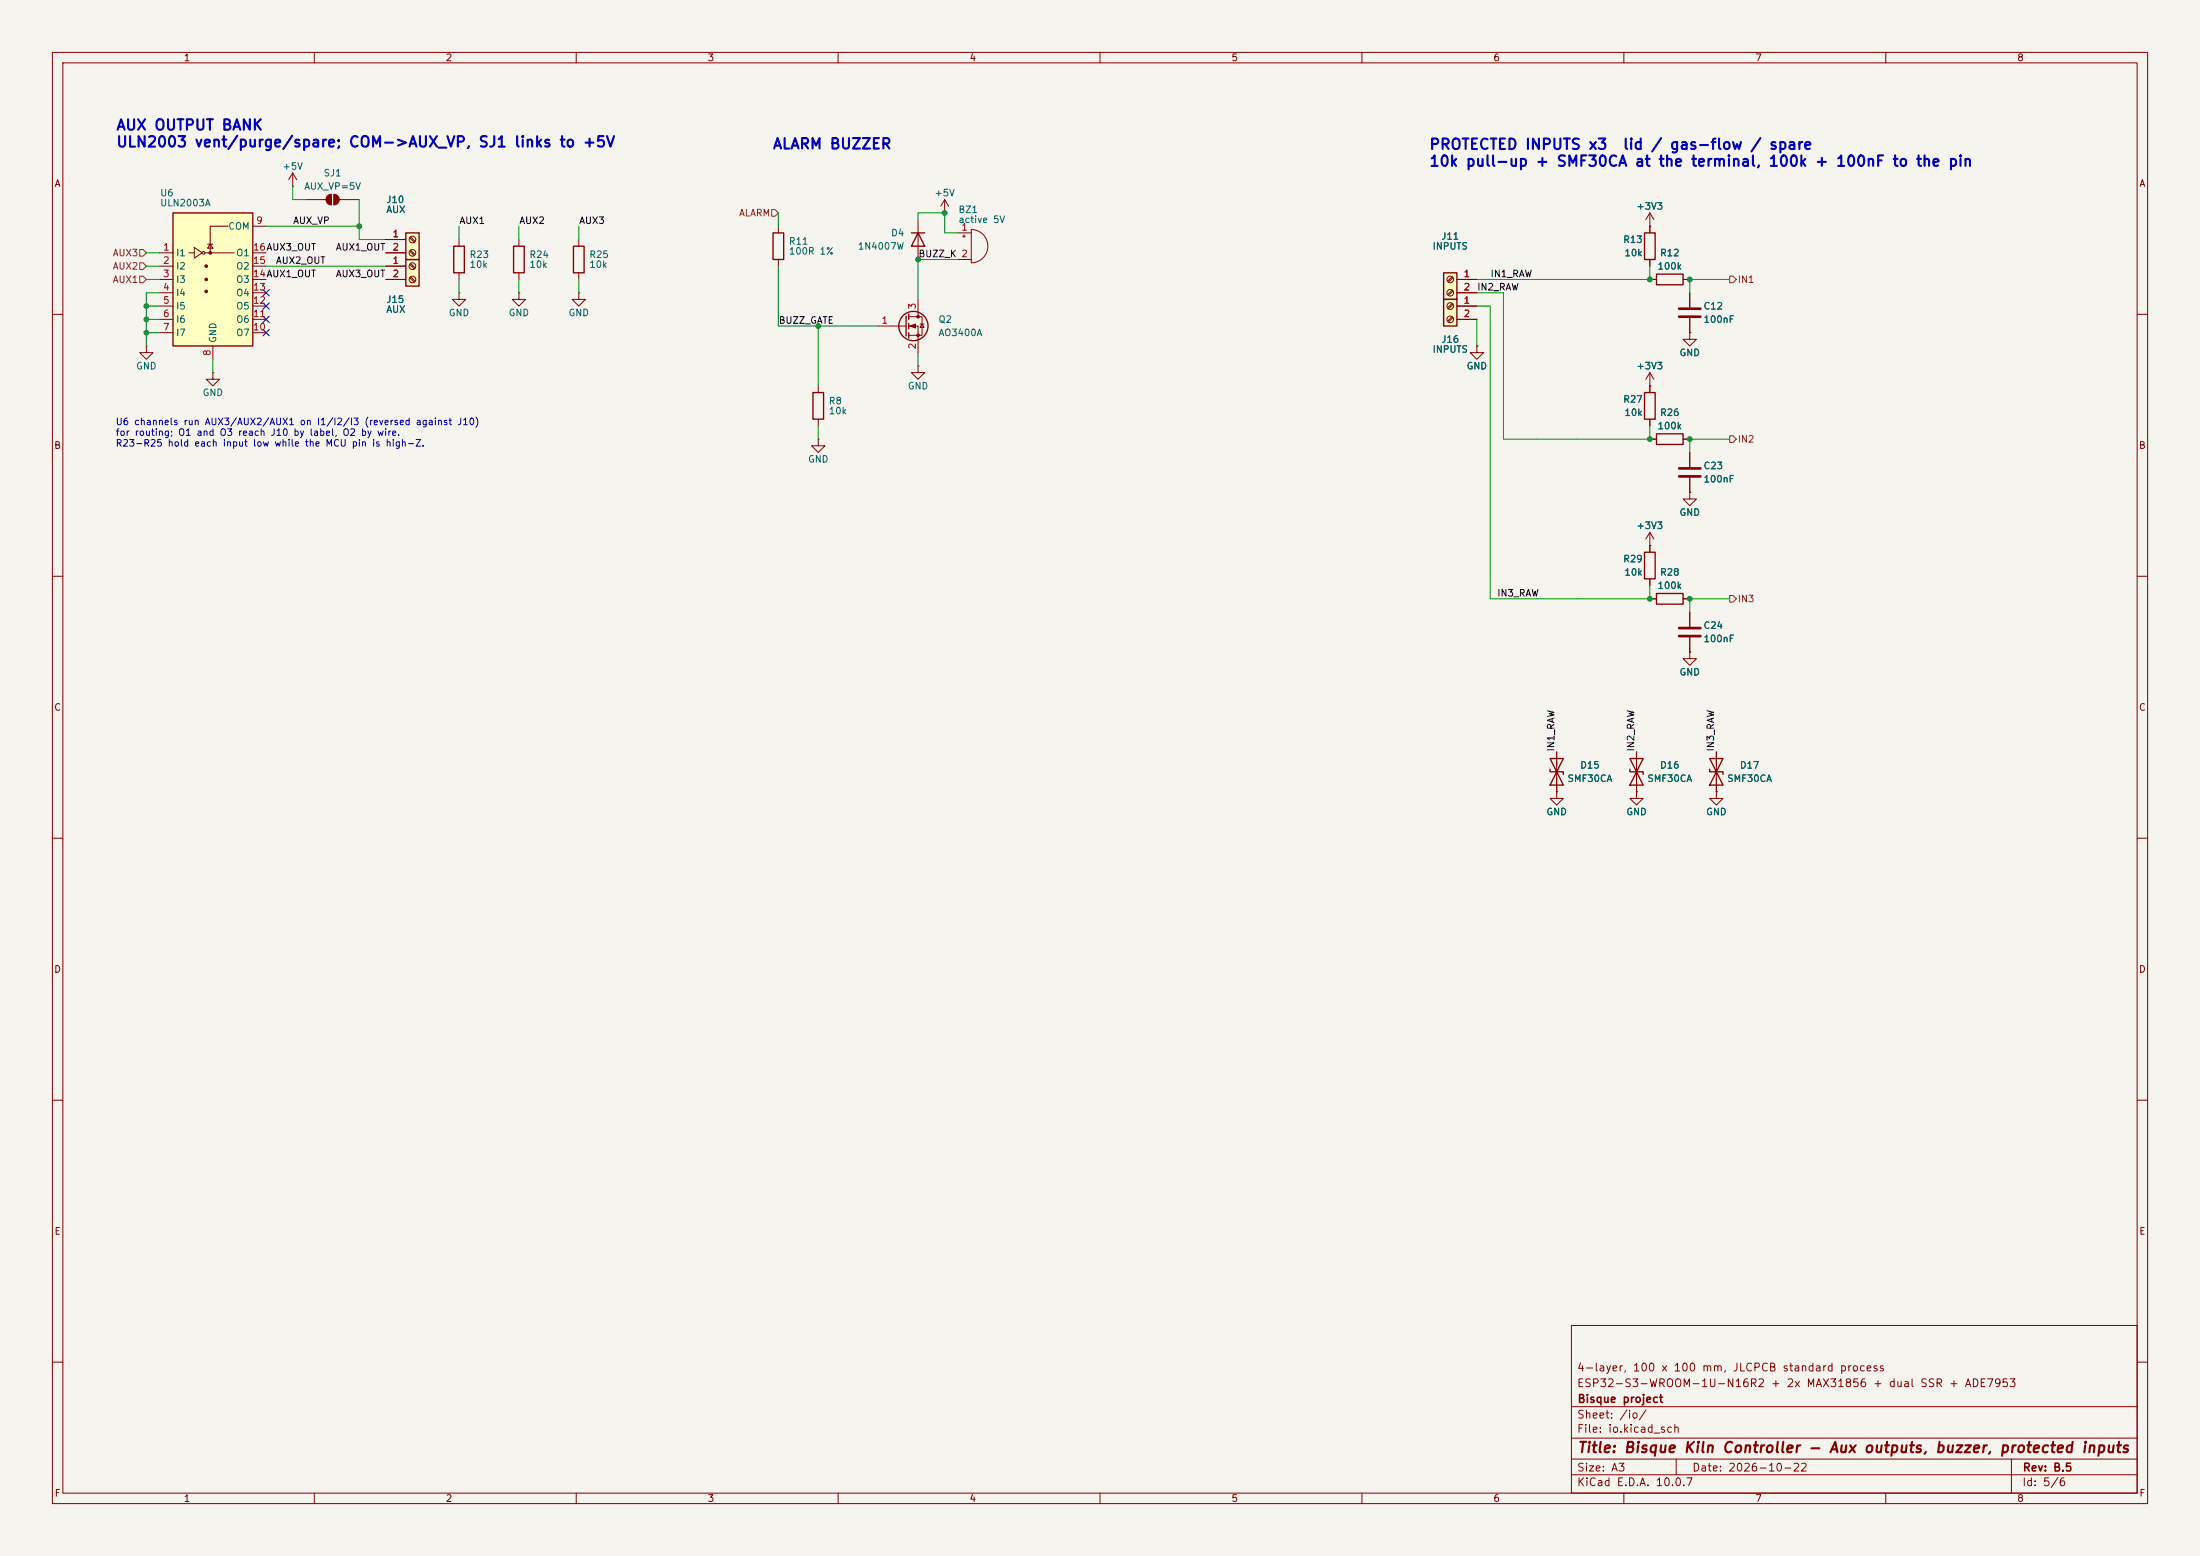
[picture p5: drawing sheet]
<svg xmlns="http://www.w3.org/2000/svg" width="420mm" height="297mm" viewBox="0 0 420 297" stroke-linecap="round" stroke-linejoin="round" font-family="sans-serif">
<path d="M0 0h420v297h-420z" fill="#f5f4ef" stroke="#f5f4ef" stroke-width=".19"/>
<g fill="none" stroke="#840000" stroke-width=".19">
<path d="M10 10h400v277h-400zM12 12h396v273h-396zM60 10v2M110 10v2M160 10v2M210 10v2M260 10v2M310 10v2M360 10v2M175.3 57.2v3.3M315 43.2h.1M315 40.6v3.9"/>
<path d="M315 49.5v1.3M315 53.3h1.2M315 40.6l-.8 1.3M315 40.6l.7 1.3M321.3 53.3h1.3M10 60h2M27.9 66v1.3h1.3l-1.3 1.3-1.2-1.3h1.2M27.9 66h.1M167.6 62.2h5.4M173.5 60.5h2.5v3.5h-2.5M173.5 62.2h1.8v5.1M175.3 69.9v1.2h1.2l-1.2 1.3-1.3-1.3h1.3"/>
<path d="M175.3 69.9h.1M175.6 61.8h.8M176 61.8l.4 .7h-.8zM281.9 66v1.3h1.3l-1.3 1.3-1.2-1.3h1.2M281.9 66h.1M315 73.7h.1M315 71.1v3.8M315 71.1l-.8 1.3M315 71.1l.7 1.3M408 60h2M315 80v1.3M322.6 94v1.3h1.2l-1.2 1.2-1.3-1.2h1.3"/>
<path d="M322.6 94h.1M10 110h2M322.6 116.8v2.8M408 110h2M322.6 121.7v2.8M10 160h2M327.7 143.5v7.6M408 160h2M10 210h2M408 210h2M300 253h108v32h-108zM10 260h2"/>
<path d="M300 278.5h108M300 274.5h108M300 268.5h108M320 278.5v3M384 278.5v6.5M408 260h2M60 285v2M110 285v2M160 285v2M210 285v2M260 285v2M300 281.5h108"/>
<path d="M310 285v2M360 285v2"/>
</g>
<g fill="none" stroke="#840000" stroke-width=".25">
<path d="M173.5 59.9v1.1M313.9 44.5h2.1v5h-2.1zM316.2 52.3h5.1v2.1h-5.1zM173 60.3v3.8M173.5 61.7v1M173.5 63.5v1M313.9 74.9h2.1v5.1h-2.1zM326.4 144.8h2.5l-2.5 5.1h2.5zM326.4 146.8v.5h2.5v.5"/>
<circle cx="174.4" cy="62.2" r="2.79"/>
</g>
<path d="M320.5 119.9h4.1M320.5 121.4h4.1" fill="none" stroke="#840000" stroke-width=".51"/>
<g fill="#840000" stroke="#840000" stroke-width=".19">
<path d="M173.7 62.2l1.1-.4v.8z"/>
<circle cx="175.3" cy="60.5" r=".25"/>
<circle cx="175.3" cy="64" r=".25"/>
</g>
<path d="M275.6 52.1h2.5v5.1h-2.5z" fill="#ffffc2"/>
<path d="M275.6 52.1h2.5v5.1h-2.5zM313.9 105.4h2.1v5.1h-2.1zM316.2 113.3h5.1v2h-5.1zM295.9 144.8h2.5l-2.5 5.1h2.5zM295.9 146.8v.5h2.5v.5M311.1 144.8h2.6l-2.6 5.1h2.6zM311.1 146.8v.5h2.6v.5" fill="none" stroke="#840000" stroke-width=".25"/>
<g fill="none" stroke="#840000" stroke-width=".19">
<path d="M277.2 52.8l-.8 .9M277.2 55.4l-.8 .8M277.4 53l-.9 .8M277.4 55.5l-.9 .9M278.1 53.3h3.8M278.1 55.9h3.8M315 104.1h.1M315 101.6v3.8M315 110.5v1.3M315 101.6l-.8 1.3M315 101.6l.7 1.3M315 114.3h1.2"/>
<path d="M321.3 114.3h1.3M297.2 151.1v1.3h1.2l-1.2 1.3-1.3-1.3h1.3M297.2 151.1h.1M297.2 143.5v7.6M312.4 151.1v1.3h1.3l-1.3 1.3-1.3-1.3h1.3M312.4 151.1h.1M312.4 143.5v7.6M327.7 151.1v1.3h1.2l-1.2 1.3-1.3-1.3h1.3M327.7 151.1h.1"/>
<circle cx="276.9" cy="53.3" r=".63"/>
<circle cx="276.9" cy="55.9" r=".63"/>
</g>
<path d="M275.6 57.2h2.5v5h-2.5z" fill="#ffffc2"/>
<path d="M86.6 47h2v5.1h-2zM98 47h2.1v5.1h-2.1zM109.5 47h2v5.1h-2zM275.6 57.2h2.5v5h-2.5z" fill="none" stroke="#840000" stroke-width=".25"/>
<g fill="none" stroke="#840000" stroke-width=".19">
<path d="M55.9 35.6h.1M55.9 33l-.8 1.3M55.9 33l.7 1.3M55.9 33v2.6M58.4 38.1h3.8M63.2 37.1v2M63.8 37.1v2M64.8 38.1h3.8M87.6 55.9v1.3h1.3l-1.3 1.2-1.2-1.2h1.2M87.6 55.9h.1M87.6 45.7v1.3M87.6 52.1v1.2"/>
<path d="M99.1 55.9v1.3h1.2l-1.2 1.2-1.3-1.2h1.3M99.1 55.9h.1M99.1 45.7v1.3M99.1 52.1v1.2M110.5 55.9v1.3h1.3l-1.3 1.2-1.3-1.2h1.3M110.5 55.9h.1M110.5 45.7v1.3M110.5 52.1v1.2M277.2 57.9l-.8 .9M277.4 58.1l-.9 .8M278.1 58.4h3.8M322.6 55.9v2.8"/>
<path d="M277.2 60.5l-.8 .8M277.4 60.6l-.9 .9M278.1 61h3.8M322.6 63.5v1.3h1.2l-1.2 1.2-1.3-1.2h1.3M322.6 63.5h.1M322.6 60.7v2.8M322.6 124.5v1.2h1.2l-1.2 1.3-1.3-1.3h1.3M322.6 124.5h.1"/>
<circle cx="276.9" cy="58.4" r=".63"/>
<circle cx="276.9" cy="61" r=".63"/>
</g>
<path d="M320.5 58.9h4.1M320.5 60.5h4.1" fill="none" stroke="#840000" stroke-width=".51"/>
<g fill="#840000" stroke="#840000" stroke-width=".19">
<path d="M62.5 37.4l.7-.3v2a1.02 1.02 0 0 1-.9-.6 1.02 1.02 0 0 1 .2-1.1z"/>
<path d="M63.8 37.1a1.02 1.02 0 0 1 1 1 1.02 1.02 0 0 1-1 1z"/>
</g>
<path d="M33 40.6h15.3v25.4h-15.3z" fill="#ffffc2"/>
<path d="M33 40.6h15.3v25.4h-15.3zM147.6 44.5h2v5h-2zM174 44.5h2.5M175.3 44.5l1.2 2.5h-2.5zM155.2 74.9h2v5.1h-2zM316.2 82.8h5.1v2h-5.1z" fill="none" stroke="#840000" stroke-width=".25"/>
<g fill="none" stroke="#840000" stroke-width=".19">
<path d="M180.3 38.1l-.7 1.3M180.3 38.1l.8 1.3M180.3 38.1v2.5M30.5 48.3h2.5M30.5 50.8h2.5M30.5 53.3h2.5M30.5 55.9h2.5M30.5 58.4h2.5M36.1 48.3h1M37.1 47.2l1.5 1.1-1.5 1zM39.1 48.3h5.6M39.6 46.6h1"/>
<path d="M40.1 46.6l.5 .8h-1zM43.6 43.2h-3.5v5.1M48.3 48.3h2.5M48.3 50.8h2.5M48.3 53.3h2.5M48.3 55.9h2.5M48.3 58.4h2.5M48.3 43.2h2.5M148.6 43.2v1.3M148.6 49.5v1.3M175.3 41.9v7.6M180.3 40.6h.1"/>
<path d="M182.9 44.5h2.5M182.9 49.5h2.5M183.8 45.1h.5M184 44.8v.5M185.4 43.8a3.2 3.2 0 0 1 3.2 3.2 3.2 3.2 0 0 1-3.2 3.2zM30.5 61h2.5M30.5 63.5h2.5M40.6 66v2.6M48.3 61h2.5M48.3 63.5h2.5M156.2 73.7v1.2M156.2 83.8v1.3h1.3l-1.3 1.3-1.3-1.3h1.3"/>
<path d="M156.2 83.8h.1M156.2 80v1.3M315 83.8h1.2M321.3 83.8h1.3M322.6 86.4v2.8M322.6 91.2v2.8"/>
<circle cx="38.9" cy="48.3" r=".25"/>
</g>
<g fill="#840000" stroke="#840000" stroke-width=".19">
<circle cx="39.4" cy="50.8" r=".25"/>
<circle cx="39.4" cy="53.3" r=".25"/>
<circle cx="39.4" cy="55.6" r=".25"/>
<circle cx="40.1" cy="48.3" r=".25"/>
</g>
<path d="M320.5 89.4h4.1M320.5 90.9h4.1" fill="none" stroke="#840000" stroke-width=".51"/>
<path d="M77.5 49.5h2.5v5.1h-2.5z" fill="#ffffc2"/>
<path d="M77.5 49.5h2.5v5.1h-2.5z" fill="none" stroke="#840000" stroke-width=".25"/>
<g fill="none" stroke="#840000" stroke-width=".19">
<path d="M73.7 50.8h3.8M73.7 53.3h3.8M78.2 50.5l.9 .8M78.2 53l.9 .8M78.4 50.3l.8 .8M78.4 52.8l.8 .9"/>
<circle cx="78.7" cy="50.8" r=".63"/>
<circle cx="78.7" cy="53.3" r=".63"/>
</g>
<path d="M77.5 44.5h2.5v5h-2.5z" fill="#ffffc2"/>
<path d="M77.5 44.5h2.5v5h-2.5z" fill="none" stroke="#840000" stroke-width=".25"/>
<g fill="none" stroke="#840000" stroke-width=".19">
<path d="M73.7 45.7h3.8M73.7 48.3h3.8M73.7 50.8h3.8M73.7 53.3h3.8M78.2 45.4l.9 .8M78.2 47.9l.9 .9M78.4 45.2l.8 .9M78.4 47.8l.8 .8M278.1 53.3h3.8M278.1 58.4h3.8M278.1 55.9h3.8M315 43.2h.1"/>
<path d="M315 43.2v1.3M315 49.5v1.3M315 53.3h1.2M321.3 53.3h1.3M322.6 55.9v2.8M40.6 71.1v1.3h1.3l-1.3 1.3-1.2-1.3h1.2M40.6 71.1h.1M278.1 61h3.8M281.9 66h.1M315 73.7h.1M315 73.7v1.2M322.6 63.5h.1"/>
<path d="M322.6 60.7v2.8M315 80v1.3M315 83.8h1.2M321.3 83.8h1.3M322.6 94h.1M322.6 86.4v2.8M322.6 91.2v2.8M315 104.1h.1M315 104.1v1.3M315 110.5v1.3M315 114.3h1.2M321.3 114.3h1.3"/>
<path d="M322.6 116.8v2.8M322.6 124.5h.1M322.6 121.7v2.8M297.2 151.1h.1M297.2 143.5v2.6M297.2 148.6v2.5M312.4 151.1h.1M312.4 143.5v2.6M312.4 148.6v2.5M327.7 151.1h.1M327.7 143.5v2.6M327.7 148.6v2.5"/>
<circle cx="78.7" cy="45.7" r=".63"/>
<circle cx="78.7" cy="48.3" r=".63"/>
</g>
<path d="M26.7 50.2h.6l.6 .6-.6 .6h-.6zM26.7 47.6h.6l.6 .7-.6 .6h-.6zM26.7 52.7h.6l.6 .6-.6 .7h-.6zM147.3 40h.7l.6 .6-.6 .7h-.7zM330.2 52.7h.6l.7 .6-.7 .7h-.6zM330.2 83.2h.6l.7 .6-.7 .7h-.6zM330.2 113.7h.6l.7 .6-.7 .6h-.6z" fill="none" stroke="#725600" stroke-width=".19"/>
<g fill="none" stroke="#009600" stroke-width=".19">
<path d="M55.9 35.6v2.5h2.5M68.6 38.1v7.6h5.1M27.9 58.4h2.6M27.9 53.3h2.6M27.9 50.8h2.6M27.9 48.3h2.6M30.5 55.9h-2.6v10.1M50.8 43.2h17.8M50.8 50.8h22.9M87.6 43.2v2.5M87.6 53.3v2.6M99.1 43.2v2.5"/>
<path d="M99.1 53.3v2.6M110.5 43.2v2.5M110.5 53.3v2.6M148.6 40.6v2.6M148.6 50.8v11.4h19M175.3 41.9v-1.3h5v3.9h2.6M182.9 49.5h-7.6v7.7M281.9 55.9h5.1v27.9h28v-2.5M281.9 58.4h2.6v55.9h30.5v-2.5M315 50.8v2.5h-33.1M330.2 53.3h-7.6v2.6M27.9 63.5h2.6"/>
<path d="M27.9 61h2.6M40.6 68.6v2.5M156.2 62.2v11.5M175.3 67.3v2.6M281.9 61v5M156.2 81.3v2.5M330.2 83.8h-7.6v2.6M330.2 114.3h-7.6v2.5"/>
</g>
<path d="M50.2 57.8l1.2 1.2M50.2 55.3l1.2 1.2M51.4 57.8l-1.2 1.2M51.4 55.3l-1.2 1.2M50.2 60.4l1.2 1.2M50.2 62.9l1.2 1.2M51.4 60.4l-1.2 1.2M51.4 62.9l-1.2 1.2" fill="none" stroke="#000084" stroke-width=".19"/>
<g fill="#009600" stroke="#009600" stroke-width=".19">
<circle cx="322.6" cy="83.8" r=".46"/>
<circle cx="315" cy="83.8" r=".46"/>
<circle cx="322.6" cy="114.3" r=".46"/>
<circle cx="315" cy="114.3" r=".46"/>
<circle cx="68.6" cy="43.2" r=".46"/>
<circle cx="180.3" cy="40.6" r=".46"/>
<circle cx="175.3" cy="49.5" r=".46"/>
<circle cx="156.2" cy="62.2" r=".46"/>
<circle cx="27.9" cy="63.5" r=".46"/>
<circle cx="27.9" cy="61" r=".46"/>
<circle cx="27.9" cy="58.4" r=".46"/>
<circle cx="322.6" cy="53.3" r=".46"/>
<circle cx="315" cy="53.3" r=".46"/>
</g>
<g font-size="2" fill="#0000c2">
<text x="22.1" y="25.4">AUX OUTPUT BANK</text>
<text x="22.1" y="28.6">ULN2003 vent/purge/spare; COM-&gt;AUX_VP, SJ1 links to +5V</text>
<text x="147.4" y="29">ALARM BUZZER</text>
<text x="272.7" y="29">PROTECTED INPUTS x3</text>
<text x="309.7" y="29">lid / gas-flow / spare</text>
<text x="272.7" y="32.3">10k pull-up + SMF30CA at the terminal, 100k + 100nF to the pin</text>
</g>
<text font-size="2" fill="#840000" x="301" y="277.8">Title: Bisque Kiln Controller - Aux outputs, buzzer, protected inputs</text>
<g font-size="1.5" fill="#840000">
<text x="300.9" y="262.1">4-layer, 100 x 100 mm, JLCPCB standard process</text>
<text x="300.9" y="265.1">ESP32-S3-WROOM-1U-N16R2 + 2x MAX31856 + dual SSR + ADE7953</text>
<text x="301" y="268.1">Bisque project</text>
<text x="300.9" y="273.8">File: io.kicad_sch</text>
<text x="300.9" y="271.1">Sheet: /io/</text>
<text x="300.9" y="281.2">Size: A3</text>
<text x="322.9" y="281.2">Date: 2026-10-22</text>
<text x="386" y="281.2">Rev: B.5</text>
<text x="300.9" y="284">KiCad E.D.A. 10.0.7</text>
<text x="385.9" y="284">Id: 5/6</text>
</g>
<g font-size="1.3" fill="#840000">
<text x="35" y="12">1</text>
<text x="85" y="12">2</text>
<text x="135" y="12">3</text>
<text x="185" y="12">4</text>
<text x="235" y="12">5</text>
<text x="285" y="12">6</text>
<text x="335" y="12">7</text>
<text x="385" y="12">8</text>
<text x="10.3" y="36">A</text>
<text x="408.3" y="36">A</text>
<text x="10.2" y="86">B</text>
<text x="408.2" y="86">B</text>
<text x="10.2" y="136">C</text>
<text x="408.2" y="136">C</text>
<text x="10.2" y="186">D</text>
<text x="408.2" y="186">D</text>
<text x="10.3" y="236">E</text>
<text x="408.3" y="236">E</text>
<text x="10.3" y="286">F</text>
<text x="35" y="287">1</text>
<text x="85" y="287">2</text>
<text x="135" y="287">3</text>
<text x="185" y="287">4</text>
<text x="235" y="287">5</text>
<text x="285" y="287">6</text>
<text x="335" y="287">7</text>
<text x="385" y="287">8</text>
<text x="408.3" y="286">F</text>
</g>
<g font-size="1.3" fill="#006464">
<text x="53.8" y="32.7">+5V</text>
<text x="61.7" y="34">SJ1</text>
<text x="30.5" y="37.8">U6</text>
<text x="30.5" y="39.7">ULN2003A</text>
<text x="58" y="36.5">AUX_VP=5V</text>
<text x="73.6" y="39.1">J10</text>
<text x="73.6" y="41">AUX</text>
<text x="178.3" y="37.8">+5V</text>
<text x="182.9" y="41">BZ1</text>
<text x="312.3" y="40.3">+3V3</text>
<text x="43.5" y="44.1">COM</text>
<text x="150.5" y="47">R11</text>
<text x="163.7" y="48">1N4007W</text>
<text x="170" y="45.4">D4</text>
<text x="182.9" y="42.9">active 5V</text>
<text x="273.4" y="48">INPUTS</text>
<text x="275" y="46.1">J11</text>
<text x="309.8" y="46.7">R13</text>
<text x="33.5" y="49.2">I1</text>
<text x="33.5" y="51.8">I2</text>
<text x="45" y="51.8">O2</text>
<text x="45" y="49.2">O1</text>
<text x="89.5" y="49.5">R23</text>
<text x="89.5" y="51.4">10k</text>
<text x="101" y="49.5">R24</text>
<text x="101" y="51.4">10k</text>
<text x="112.4" y="49.5">R25</text>
<text x="112.4" y="51.4">10k</text>
<text x="150.5" y="48.9">100R 1%</text>
<text x="310" y="49.2">10k</text>
<text x="316.3" y="51.8">100k</text>
<text x="316.8" y="49.2">R12</text>
<text x="33.5" y="54.3">I3</text>
<text x="33.5" y="56.8">I4</text>
<text x="33.5" y="59.4">I5</text>
<text x="45" y="59.4">O5</text>
<text x="45" y="56.8">O4</text>
<text x="45" y="54.3">O3</text>
<text x="73.6" y="58.1">J15</text>
<text x="325.1" y="59.4">C12</text>
<text x="33.5" y="61.9">I6</text>
<text x="33.5" y="64.5">I7</text>
<text x="41.6" y="65.6" transform="rotate(-90 41.6 65.6)">GND</text>
<text x="45" y="64.5">O7</text>
<text x="45" y="61.9">O6</text>
<text x="73.6" y="60">AUX</text>
<text x="85.6" y="60.7">GND</text>
<text x="97" y="60.7">GND</text>
<text x="108.4" y="60.7">GND</text>
<text x="179.1" y="61.9">Q2</text>
<text x="179.1" y="64.5">AO3400A</text>
<text x="275" y="65.7">J16</text>
<text x="325.1" y="61.9">100nF</text>
<text x="25.9" y="70.8">GND</text>
<text x="273.4" y="67.6">INPUTS</text>
<text x="279.9" y="70.8">GND</text>
<text x="312.3" y="70.8">+3V3</text>
<text x="320.5" y="68.3">GND</text>
<text x="38.6" y="75.9">GND</text>
<text x="158.1" y="77.5">R8</text>
<text x="173.2" y="74.6">GND</text>
<text x="309.8" y="77.2">R27</text>
<text x="158.1" y="79.4">10k</text>
<text x="310" y="79.7">10k</text>
<text x="316.3" y="82.2">100k</text>
<text x="316.8" y="79.7">R26</text>
<text x="154.1" y="88.6">GND</text>
<text x="325.1" y="89.9">C23</text>
<text x="325.1" y="92.4">100nF</text>
<text x="312.3" y="101.3">+3V3</text>
<text x="320.5" y="98.8">GND</text>
<text x="309.8" y="107.6">R29</text>
<text x="310" y="110.2">10k</text>
<text x="316.3" y="112.7">100k</text>
<text x="316.8" y="110.2">R28</text>
<text x="325.1" y="120.3">C24</text>
<text x="325.1" y="122.9">100nF</text>
<text x="320.5" y="129.2">GND</text>
<text x="299.1" y="149.6">SMF30CA</text>
<text x="301.6" y="147">D15</text>
<text x="314.4" y="149.6">SMF30CA</text>
<text x="316.8" y="147">D16</text>
<text x="329.6" y="149.6">SMF30CA</text>
<text x="332" y="147">D17</text>
<text x="295.1" y="155.9">GND</text>
<text x="310.4" y="155.9">GND</text>
<text x="325.6" y="155.9">GND</text>
</g>
<g font-size="1.3" fill="#725600">
<text x="141" y="41.6">ALARM</text>
<text x="21.4" y="51.8">AUX2</text>
<text x="21.4" y="49.2">AUX3</text>
<text x="21.4" y="54.3">AUX1</text>
<text x="331.6" y="54.3">IN1</text>
<text x="331.6" y="84.8">IN2</text>
<text x="331.6" y="115.3">IN3</text>
</g>
<g font-size="1.3" fill="#a90000">
<text x="48.8" y="43">9</text>
<text x="74.8" y="45.6">1</text>
<text x="183.4" y="44.3">1</text>
<text x="31" y="48.1">1</text>
<text x="31" y="50.7">2</text>
<text x="31" y="53.2">3</text>
<text x="48.2" y="53.2">14AUX1_OUT</text>
<text x="48.2" y="50.7">15</text>
<text x="48.2" y="48.1">16AUX3_OUT</text>
<text x="74.8" y="50.7">1</text>
<text x="74.8" y="53.2">2</text>
<text x="74.8" y="48.1">2</text>
<text x="279.3" y="53.2">1</text>
<text x="31" y="55.7">4</text>
<text x="31" y="58.3">5</text>
<text x="48.2" y="58.3">12</text>
<text x="48.2" y="55.7">13</text>
<text x="175.1" y="59.2" transform="rotate(-90 175.1 59.2)">3</text>
<text x="279.3" y="55.7">2</text>
<text x="279.3" y="58.3">1</text>
<text x="31" y="60.8">6</text>
<text x="31" y="63.4">7</text>
<text x="48.2" y="63.4">10</text>
<text x="48.2" y="60.8">11</text>
<text x="168.2" y="62.1">1</text>
<text x="279.3" y="60.8">2</text>
<text x="40.5" y="68" transform="rotate(-90 40.5 68)">8</text>
<text x="175.1" y="66.8" transform="rotate(-90 175.1 66.8)">2</text>
</g>
<g font-size="1.3" fill="#0f0f0f">
<text x="55.9" y="43.1">AUX_VP</text>
<text x="87.6" y="43.1">AUX1</text>
<text x="99" y="43.1">AUX2</text>
<text x="110.5" y="43.1">AUX3</text>
<text x="52.6" y="50.7">AUX2_OUT</text>
<text x="64" y="53.2">AUX3_OUT</text>
<text x="64" y="48.1">AUX1_OUT</text>
<text x="175.2" y="49.4">BUZZ_K 2</text>
<text x="284.5" y="53.2">IN1_RAW</text>
<text x="281.9" y="55.8">IN2_RAW</text>
<text x="148.6" y="62.1">BUZZ_GATE</text>
<text x="285.7" y="114.2">IN3_RAW</text>
<text x="297.1" y="143.5" transform="rotate(-90 297.1 143.5)">IN1_RAW</text>
<text x="312.3" y="143.5" transform="rotate(-90 312.3 143.5)">IN2_RAW</text>
<text x="327.5" y="143.5" transform="rotate(-90 327.5 143.5)">IN3_RAW</text>
</g>
<g font-size="1.3" fill="#0000c2">
<text x="22" y="81.5">U6 channels run AUX3/AUX2/AUX1 on I1/I2/I3 (reversed against J10)</text>
<text x="22" y="83.5">for routing; O1 and O3 reach J10 by label, O2 by wire.</text>
<text x="22" y="85.5">R23-R25 hold each input low while the MCU pin is high-Z.</text>
</g>
</svg>
